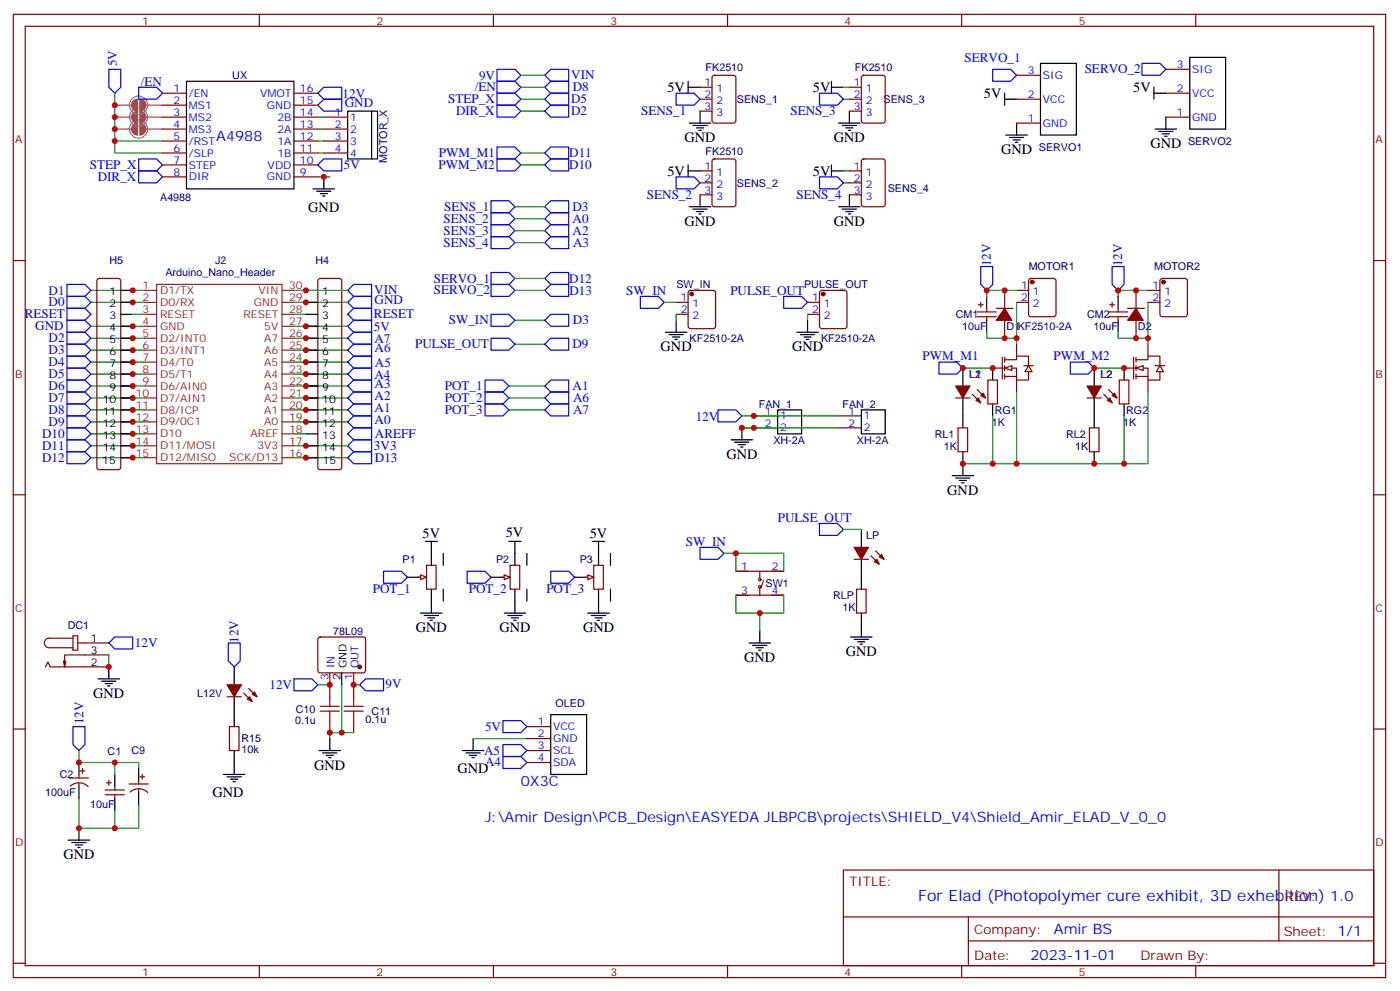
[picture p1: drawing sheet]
<svg xmlns="http://www.w3.org/2000/svg" width="413mm" height="293mm" viewBox="0 0 413 293" stroke-linecap="round" stroke-linejoin="round" font-family="sans-serif">
<g fill="none" stroke="#870000" stroke-width=".35">
<path d="M3.9 4.2h405.4v284.4h-405.4zM7.4 7.8h398.3v277.2h-398.3zM76.6 4.2v3.6M145.7 4.2v3.6M214.9 4.2v3.6M284 4.2v3.6M353.2 4.2v3.6M48 27.5h7.1M48 31h7.1M48 34.6h7.1M48 38.1h7.1M86.8 27.5h7.1"/>
<path d="M86.8 31h7.1M86.8 34.6h7.1M86.8 38.1h7.1M95.6 34.6h7.1M95.6 38.1h7.1M48 41.6h7.1M48 45.2h7.1M48 48.7h7.1M48 52.2h7.1M86.8 41.6h7.1M86.8 45.2h7.1M86.8 48.7h7.1"/>
<path d="M86.8 52.2h7.1M95.6 41.6h7.1M95.6 45.2h7.1M3.9 76.9h3.5M405.7 76.9h3.6M28.8 82.4l.5-.2h5.7l.5 .2 .2 .5v55l-.3 .5-.4 .2h-5.7l-.5-.2-.2-.5v-55zM94.1 82.4l.5-.2h5.6l.5 .2 .2 .5v55l-.2 .5-.5 .2h-5.6l-.5-.2-.2-.5v-55zM3.9 146h3.5M405.7 146h3.6M172.9 170.4h1.8M175.4 166.9h2.8v7h-2.8zM13.4 196.8l.7-1.4 .8 1.4h17.2"/>
<path d="M19.4 195.1l-.3 1.7M21.6 187.7h1.4v4.2h-1.4zM21.6 188.4h-7.1a1.41 1.41 0 0 0-1.4 1.4 1.41 1.41 0 0 0 1.4 1.4h7.1M23 189.8h9.1M32.1 193.3h-13v3.5l-.4-1.7M94.1 188.2l.5-.2h12.7l.5 .2 .2 .5-.1 9.5-.6 .4-13-.1-.4-.6v-9.2zM97.4 198.6v7.1M104.5 198.6v7.1M3.9 215.2h3.5M67.1 205.7h4.2M67.8 214.5h2.8v7h-2.8zM72 204.6l2.5 2.5"/>
<path d="M73.4 203.2l2.5 2.5M97.4 212.7v3.6M104.5 212.7v3.6M155.6 214.5h7.1M155.6 218h7.1M405.7 215.2h3.6M20.5 229.7h5.6M20.8 232a3.8 3.8 0 0 1 5.2 .2M23.3 228.6v1.1M23.3 231.1v1M23.7 227.5h1.4M24.4 226.8v1.4"/>
<path d="M31.1 233.2h5.6M31.1 234.6h5.6M31.4 231.1h1.4M32.1 230.4v1.4M33.9 232.1v1.1M33.9 234.6v1.1M38.1 231.4h5.7M38.4 233.8a3.8 3.8 0 0 1 5.3 .2M41 230.4v1M41 232.8v1.1M41.3 229.3h1.4M42 228.6v1.4"/>
<path d="M155.6 221.5h7.1M155.6 225.1h7.1M249.1 256.8h156.6v28.2h-156.6zM377.7 256.8v20.9M249.1 270.7h156.5M286 277.7h119.6M286 270.7v14.1M3.9 284.3h3.5M76.6 285v3.6M145.7 285v3.6M214.9 285v3.6M284 285v3.6"/>
<path d="M353.2 285v3.6M405.7 284.3h3.6"/>
</g>
<g fill="none" stroke="#00f" stroke-width=".35">
<path d="M32.1 20.5h3.6v5.3l-1.8 1.7-1.8-1.7zM41 25.8h5.2l1.8 1.7-1.8 1.8h-5.2zM93.9 27.5l1.7-1.7h5.3v3.5h-5.3zM95.6 29.3h5.3v3.5h-5.3l-1.7-1.8zM146.8 24h5.3l1.7 1.8-1.7 1.7h-5.3zM146.8 27.5h5.3l1.7 1.8-1.7 1.7h-5.3zM146.8 31h5.3l1.7 1.8-1.7 1.8h-5.3zM146.8 20.5h5.3l1.7 1.7-1.7 1.8h-5.3zM160.9 32.8l1.8-1.8h5.3v3.6h-5.3zM162.7 24h5.3v3.5h-5.3l-1.8-1.7zM162.7 27.5h5.3v3.5h-5.3l-1.8-1.7zM162.7 20.5h5.3v3.5h-5.3l-1.8-1.8z"/>
<path d="M41 50.4h5.2l1.8 1.8-1.8 1.8h-5.2zM41 46.9h5.2l1.8 1.8-1.8 1.7h-5.2zM93.9 48.7l1.7-1.8h5.3v3.5h-5.3zM19.8 98.1h5.3l1.7 1.7-1.7 1.8h-5.3zM19.8 94.5h5.3l1.7 1.8-1.7 1.8h-5.3zM19.8 91h5.3l1.7 1.8-1.7 1.7h-5.3zM19.8 87.5h5.3l1.7 1.8-1.7 1.7h-5.3zM19.8 84h5.3l1.7 1.7-1.7 1.8h-5.3zM102.7 89.3l1.8-1.8h5.2v3.5h-5.2zM102.7 96.3l1.8-1.8h5.2v3.6h-5.2zM102.7 99.8l1.8-1.7h5.2v3.5h-5.2zM102.7 92.8l1.8-1.8h5.2v3.5h-5.2z"/>
<path d="M102.7 85.7l1.8-1.7h5.2v3.5h-5.2zM19.8 119.2h5.3l1.7 1.8-1.7 1.8h-5.3zM19.8 115.7h5.3l1.7 1.8-1.7 1.7h-5.3zM19.8 112.2h5.3l1.7 1.7-1.7 1.8h-5.3zM19.8 101.6h5.3l1.7 1.8-1.7 1.7h-5.3zM19.8 105.1h5.3l1.7 1.8-1.7 1.8h-5.3zM19.8 108.7h5.3l1.7 1.7-1.7 1.8h-5.3zM102.7 103.4l1.8-1.8h5.2v3.5h-5.2zM102.7 110.4l1.8-1.7h5.2v3.5h-5.2zM102.7 117.5l1.8-1.8h5.2v3.5h-5.2zM102.7 113.9l1.8-1.7h5.2v3.5h-5.2zM104.5 105.1h5.2v3.6h-5.2l-1.8-1.8z"/>
<path d="M19.8 122.8h5.3l1.7 1.7-1.7 1.8h-5.3zM19.8 126.3h5.3l1.7 1.8-1.7 1.7h-5.3zM19.8 129.8h5.3l1.7 1.8-1.7 1.7h-5.3zM19.8 133.3h5.3l1.7 1.8-1.7 1.8h-5.3zM102.7 121l1.8-1.8h5.2v3.6h-5.2zM102.7 131.6l1.8-1.8h5.2v3.5h-5.2zM102.7 135.1l1.8-1.8h5.2v3.6h-5.2zM102.7 128.1l1.8-1.8h5.2v3.5h-5.2zM104.5 122.8h5.2v3.5h-5.2l-1.8-1.8zM32.1 189.8l1.8-1.8h5.3v3.6h-5.3zM67.4 189.8h3.5v5.3l-1.7 1.7-1.8-1.7zM21.6 214.5h3.5v5.3l-1.8 1.7-1.7-1.7z"/>
<path d="M86.8 200.4h5.3l1.8 1.7-1.8 1.8h-5.3zM106.2 202.1l1.8-1.7h5.3v3.5h-5.3zM148.6 212.7h5.2l1.8 1.8-1.8 1.8h-5.2zM148.6 219.8h5.2l1.8 1.7-1.8 1.8h-5.2zM148.6 223.3h5.2l1.8 1.8-1.8 1.7h-5.2z"/>
</g>
<g fill="none" stroke="#000" stroke-width=".35">
<path d="M55.1 24h31.7v31.7h-31.7zM102.7 32.8h7v14.1h-7zM109.7 32.8h1.8v14.1h-1.8M92.5 55.7h6.3M93.5 56.4h4.3M94.6 57.2h2.1M95.3 57.9h.7M95.6 52.2v3.5M35.7 85.7h3.5M35.7 89.3h3.5M35.7 92.8h3.5M35.7 96.3h3.5"/>
<path d="M35.7 99.8h3.5M90.3 85.7h3.6M90.3 89.3h3.6M90.3 92.8h3.6M90.3 96.3h3.6M90.3 99.8h3.6M35.7 103.4h3.5M35.7 106.9h3.5M35.7 110.4h3.5M35.7 113.9h3.5M35.7 117.5h3.5M90.3 103.4h3.6"/>
<path d="M90.3 106.9h3.6M90.3 110.4h3.6M90.3 113.9h3.6M90.3 117.5h3.6M35.7 121h3.5M35.7 124.5h3.5M35.7 128.1h3.5M35.7 131.6h3.5M35.7 135.1h3.5M90.3 121h3.6M90.3 124.5h3.6M90.3 128.1h3.6"/>
<path d="M90.3 131.6h3.6M90.3 135.1h3.6M150.3 159.8h3.5M152.1 159.8v3.5M175 159.8h3.5M176.8 159.8v7.1M152.1 177.4v3.6M169.7 170.4h3.5M176.8 173.9v7.1M32.1 196.8v3.6M69.2 196.8v5.3M100.9 198.6v3.5"/>
<path d="M148.9 181h6.4M150 181.7h4.2M151 182.4h2.1M151.7 183.1h.7M173.6 181h6.4M174.7 181.7h4.2M175.7 182.4h2.1M176.4 183.1h.7M29 200.4h6.3M30 201.1h4.3M31.1 201.8h2.1M31.8 202.5h.7"/>
<path d="M69.2 205.7v8.8M97.4 218v3.5M139.7 218v3.5M162.7 211h10.5v17.6h-10.5zM23.3 225.1v3.5M23.3 232.1v3.6M33.9 228.6v3.5M33.9 235.7v3.5M41 226.8v3.6M41 233.9v3.5M66 228.6h6.4M67.1 229.3h4.2"/>
<path d="M68.1 230h2.1M68.8 230.7h.7M69.2 221.5v7.1M94.2 221.5h6.4M95.3 222.3h4.2M96.3 223h2.2M97 223.7h.8M136.6 221.5h6.3M137.6 222.3h4.3M138.7 223h2.1M139.4 223.7h.7M20.1 248h6.4"/>
<path d="M21.2 248.7h4.2M22.3 249.4h2.1M23 250.1h.7M23.3 244.5v3.5"/>
</g>
<g fill="none" stroke="#008700" stroke-width=".35">
<path d="M33.9 27.5v17.7h14.1M153.8 25.8h7.1M153.8 32.8h7.1M153.8 29.3h7.1M153.8 22.2h7.1M33.9 41.6h14.1M93.9 52.2h3.5M26.8 89.3h15.9M26.8 85.7h15.9M26.8 99.8h15.9M26.8 96.3h15.9M39.2 92.8h3.5"/>
<path d="M86.8 99.8h15.9M86.8 96.3h15.9M86.8 92.8h3.5M86.8 89.3h15.9M86.8 85.7h15.9M26.8 110.4h15.9M26.8 106.9h15.9M26.8 117.5h15.9M26.8 113.9h15.9M26.8 103.4h15.9M86.8 106.9h15.9M86.8 110.4h15.9"/>
<path d="M86.8 117.5h15.9M86.8 113.9h15.9M86.8 103.4h15.9M26.8 135.1h15.9M26.8 131.6h15.9M26.8 128.1h15.9M26.8 124.5h15.9M26.8 121h15.9M86.8 135.1h15.9M86.8 131.6h15.9M86.8 128.1h3.5M86.8 124.5h15.9"/>
<path d="M86.8 121h15.9M32.1 193.3v3.5M93.9 202.1h3.5M100.9 202.1v14.2M104.5 216.3h-7.1v1.7M104.5 202.1h1.7M139.7 218h15.9M23.3 235.7v8.8h10.6v-5.3M23.3 221.5v3.6h17.7v1.7M33.9 225.1v3.5M41 237.4v7.1h-7.1"/>
</g>
<g fill="none" stroke="#8c2424" stroke-width=".35">
<path d="M42.7 85.7h3.5M42.7 89.3h3.5M42.7 92.8h3.5M42.7 96.3h3.5M42.7 99.8h3.5M46.2 84h37.1v52.9h-37.1zM83.3 85.7h3.5M83.3 89.3h3.5M83.3 92.8h3.5M83.3 96.3h3.5M83.3 99.8h3.5M42.7 103.4h3.5"/>
<path d="M42.7 106.9h3.5M42.7 110.4h3.5M42.7 113.9h3.5M42.7 117.5h3.5M83.3 103.4h3.5M83.3 106.9h3.5M83.3 110.4h3.5M83.3 113.9h3.5M83.3 117.5h3.5M42.7 121h3.5M42.7 124.5h3.5M42.7 128.1h3.5"/>
<path d="M42.7 131.6h3.5M42.7 135.1h3.5M83.3 121h3.5M83.3 124.5h3.5M83.3 128.1h3.5M83.3 131.6h3.5M83.3 135.1h3.5"/>
</g>
<g fill="none" stroke="#828282" stroke-width=".35">
<path d="M43.6 31a2.69 2.69 0 0 0-3.9-2.4 2.69 2.69 0 0 0-.5 4.5 2.69 2.69 0 0 0 4.3-1.4l.1-.6"/>
<circle cx="40.9" cy="34.6" r="2.69"/>
<circle cx="40.9" cy="38.1" r="2.69"/>
</g>
<path d="M33.9 38.1h4.7M33.9 34.6h4.7M33.9 31h4.7M43.2 38.1h1.2M43.2 34.6h1.2M43.2 31h1.2M44.5 38.1h3.5M44.5 34.6h3.5M44.5 31h3.5" fill="none" stroke="#a64a4a" stroke-width=".35"/>
<g fill="#a64a4a" stroke="#a64a4a" stroke-width=".35">
<path d="M41.3 36.3a1.76 1.76 0 0 1 1.8 1.8 1.76 1.76 0 0 1-1.8 1.8z"/>
<path d="M39.4 36.9l1.2-.6v3.6a1.76 1.76 0 0 1-1.6-1.1 1.76 1.76 0 0 1 .4-1.9z"/>
<path d="M41.3 32.8a1.76 1.76 0 0 1 1.8 1.8 1.76 1.76 0 0 1-1.8 1.7z"/>
<path d="M39.4 33.3l1.2-.5v3.5a1.76 1.76 0 0 1-1.6-1 1.76 1.76 0 0 1 .4-2z"/>
<path d="M41.3 29.3a1.76 1.76 0 0 1 1.8 1.7 1.76 1.76 0 0 1-1.8 1.8z"/>
<path d="M39.4 29.8l1.2-.5v3.5a1.76 1.76 0 0 1-1.6-1.1 1.76 1.76 0 0 1 .4-1.9z"/>
</g>
<path d="M94.6 209.9h5.6M94.6 208.5h5.6M97.4 205.7v2.8M97.4 209.9v2.8M101.6 209.9h5.7M101.6 208.5h5.7M104.5 205.7v2.8M104.5 209.9v2.8" fill="none" stroke="#a10000" stroke-width=".35"/>
<g fill="#870000" stroke="#870000" stroke-width=".35">
<path d="M67.1 202.1h4.2l-2.1 3.6z"/>
<path d="M73.1 206.4l.7-.7 .7 1.4z"/>
<path d="M74.5 205l.7-.7 .7 1.4z"/>
<circle cx="106.2" cy="196.9" r=".53"/>
</g>
<path d="M173.6 169.7l1.8 .7-1.8 .7z" fill="#f0f0f0" stroke="#870000" stroke-width=".35"/>
<path d="M145 170.4h3.6M152.1 163.3v3.6M152.1 173.9v3.5M180.3 163.3v3.6M180.3 173.9v3.5" fill="none" stroke="#000" stroke-width=".35"/>
<path d="M148.2 170.4h1.8M150.7 166.9h2.8v7h-2.8z" fill="none" stroke="#870000" stroke-width=".35"/>
<path d="M148.9 169.7l1.8 .7-1.8 .7z" fill="#f0f0f0" stroke="#870000" stroke-width=".35"/>
<g fill="none" stroke="#000" stroke-width=".35">
<path d="M203.2 25.8h3.6M203.2 24v3.5M203.6 36.3h6.3M204.6 37h4.3M205.7 37.7h2.1M206.4 38.5h.7M206.8 32.8v3.5M245.6 25.8h3.5M245.6 24v3.5M247.7 36.3h6.3M248.7 37h4.3M249.8 37.7h2.1"/>
<path d="M250.5 38.5h.7M250.9 32.8v3.5M203.2 48.7v3.5M203.2 50.4h3.6M206.8 57.5v3.5M245.6 48.7v3.5M245.6 50.4h3.5M250.9 57.5v3.5M203.6 61h6.3M204.6 61.7h4.3M205.7 62.4h2.1M206.4 63.1h.7"/>
<path d="M247.7 61h6.3M248.7 61.7h4.3M249.8 62.4h2.1M250.5 63.1h.7M120.3 170.4h3.6M127.4 163.3v3.6M127.4 173.9v3.5M155.6 163.3v3.6M155.6 173.9v3.5"/>
</g>
<path d="M199.7 27.5h5.3l1.8 1.8-1.8 1.7h-5.3zM199.7 52.2h5.3l1.8 1.8-1.8 1.7h-5.3z" fill="none" stroke="#00f" stroke-width=".35"/>
<path d="M249.1 29.3h1.8M249.1 25.8h1.8M249.1 54h1.8M249.1 50.4h1.8" fill="none" stroke="#008700" stroke-width=".35"/>
<g fill="none" stroke="#870000" stroke-width=".35">
<path d="M206.8 25.8h3.5M206.8 29.3h3.5M206.8 32.8h3.5M210.5 22.4l.5-.2h5.6l.7 .5v12.9l-.4 .7h-5.9l-.7-.4v-13zM250.9 25.8h3.5M250.9 29.3h3.5M250.9 32.8h3.5M254.6 22.4l.5-.2h5.6l.7 .5v12.9l-.4 .7h-5.9l-.7-.4v-13zM206.8 50.4h3.5M206.8 54h3.5M206.8 57.5h3.5M210.5 47.1l.5-.2h5.6l.7 .5v12.9l-.4 .7h-5.9l-.7-.4v-13z"/>
<path d="M250.9 50.4h3.5M250.9 54h3.5M250.9 57.5h3.5M254.6 47.1l.5-.2h5.6l.7 .5v12.9l-.4 .7h-5.9l-.7-.4v-13zM123.5 170.4h1.8M126 166.9h2.8v7h-2.8z"/>
</g>
<path d="M124.2 169.7l1.8 .7-1.8 .7z" fill="#f0f0f0" stroke="#870000" stroke-width=".35"/>
<path d="M291.4 87.5v3.5M291.4 94.5v3.6M125.6 159.8h3.6M127.4 159.8v3.5M127.4 177.4v3.6M130.9 163.3v3.6M130.9 173.9v3.5M124.2 181h6.4M125.3 181.7h4.2M126.3 182.4h2.1M127 183.1h.7" fill="none" stroke="#000" stroke-width=".35"/>
<g fill="none" stroke="#870000" stroke-width=".35">
<path d="M288.6 92.1h5.7M288.6 93.5h5.7M289 90h1.4M289.7 89.3v1.4M291.4 91v1.1M291.4 93.5v1M294.3 91h4.9M296.7 85.7v5.3M296.7 94.5v5.3M300.2 85.7h3.6M300.2 89.3h3.6M304 82.4l.5-.2h6.7l.5 .2 .2 .5v9.9l-.2 .5-.5 .2h-6.7l-.5-.2-.2-.5v-9.9z"/>
<path d="M293.2 108.7h7v3.5h3.6v-2.5M296 105.5v6.3M296.7 106.2h3.5v-1.1h3.6v2.8M296.7 105.5v1.4M296.7 107.9v1.5M296.7 110.4v1.4M296.7 111.1h3.5M300.2 101.6v3.5M300.2 112.2v3.5M302.4 107.9h2.8"/>
</g>
<g fill="#870000" stroke="#870000" stroke-width=".35">
<path d="M296.7 91l2.1 3.5h-4.5z"/>
<circle cx="304.8" cy="83.3" r=".53"/>
</g>
<g fill="#fff" stroke="#870000" stroke-width=".35">
<path d="M303.8 107.9l1 1.8h-2.1z"/>
<path d="M296.7 108.7l2.1-.8v1.5z"/>
</g>
<path d="M291.4 98.1v1.7h8.8M300.2 85.7h-8.8v1.8M300.2 89.3v12.3M330.2 98.1v1.7h8.9M339.1 85.7h-8.9v1.8M339.1 89.3v12.3M284.4 108.7h8.8M300.2 115.7v21.2h-15.8M323.2 108.7h8.8M339.1 115.7v21.2h-38.9M293.2 122.8v14.1M332 122.8v14.1" fill="none" stroke="#008700" stroke-width=".35"/>
<path d="M284.4 108.7v5.2M284.4 117.5v8.8M293.2 108.7v3.5M293.2 119.2v3.6M323.2 108.7v5.2M323.2 117.5v8.8M332 108.7v3.5M332 119.2v3.6M284.4 133.3v3.6M323.2 133.3v3.6" fill="none" stroke="#000" stroke-width=".35"/>
<g fill="none" stroke="#870000" stroke-width=".35">
<path d="M282.3 117.5h4.2M287.2 116.4l2.5 2.5M288.6 115l2.5 2.5M291.8 112.2h2.8v7h-2.8zM321.1 117.5h4.2M326 116.4l2.5 2.5M327.4 115l2.5 2.5M330.6 112.2h2.8v7h-2.8zM332 108.7h7.1v3.5h3.5v-2.5M334.8 105.5v6.3M335.5 106.2h3.6v-1.1h3.5v2.8M335.5 105.5v1.4"/>
<path d="M335.5 107.9v1.5M335.5 110.4v1.4M335.5 111.1h3.6M339.1 101.6v3.5M339.1 112.2v3.5M341.2 107.9h2.8M283 126.3h2.8v7h-2.8zM321.8 126.3h2.8v7h-2.8z"/>
</g>
<g fill="#870000" stroke="#870000" stroke-width=".35">
<path d="M282.3 113.9h4.2l-2.1 3.6z"/>
<path d="M288.3 118.2l.7-.7 .7 1.4z"/>
<path d="M289.7 116.8l.7-.7 .7 1.4z"/>
<path d="M321.1 113.9h4.2l-2.1 3.6z"/>
<path d="M327.1 118.2l.7-.7 .7 1.4z"/>
<path d="M329.2 116.1l.7 1.4-1.4-.7z"/>
</g>
<path d="M277.3 106.9h5.3l1.8 1.8-1.8 1.7h-5.3z" fill="none" stroke="#00f" stroke-width=".35"/>
<g fill="#fff" stroke="#870000" stroke-width=".35">
<path d="M342.6 107.9l1 1.8h-2.1z"/>
<path d="M335.5 108.7l2.1-.8v1.5z"/>
</g>
<g fill="none" stroke="#870000" stroke-width=".35">
<path d="M300.2 36.3h7.1M300.2 29.3h7.1M300.2 22.2h7.1M344.3 34.6h7.1M344.3 27.5h7.1M344.3 20.5h7.1M199.7 89.3h3.5M199.7 92.8h3.5M203.5 85.9l.4-.2h6.7l.5 .2 .2 .5v9.9l-.2 .5-.5 .2h-6.7l-.5-.2-.2-.5v-9.9zM238.5 89.3h3.5M238.5 92.8h3.5M242.3 85.9l.4-.2h6.7l.5 .2 .3 .5v9.9l-.3 .5-.5 .2h-6.7l-.5-.2-.2-.5v-9.9z"/>
<path d="M327.4 92.1h5.7M327.4 93.5h5.7M327.8 90h1.4M328.5 89.3v1.4M330.2 91v1.1M330.2 93.5v1M333.1 91h4.9M335.5 85.7v5.3M335.5 94.5v5.3M339.1 85.7h3.5M339.1 89.3h3.5M342.8 82.4l.5-.2h6.7l.5 .2 .2 .5v9.9l-.2 .5-.5 .2h-6.7l-.5-.2-.2-.5v-9.9z"/>
<path d="M222.6 122.8h7.1M222.6 126.3h7.1M247.3 122.8h7.1M247.3 126.3h7.1M217.3 175.7h14.2M217.3 168.6h14.2M224.4 173.6v2.1M224.4 168.6v2.1M225.5 171.4l-.7 2.2M252.3 165.1h4.2M253 173.9h2.8v7.1h-2.8zM257.2 164l2.5 2.5"/>
<path d="M258.6 162.6l2.5 2.5"/>
<circle cx="224.4" cy="173.2" r=".35"/>
<circle cx="224.4" cy="171.1" r=".35"/>
</g>
<g fill="none" stroke="#000" stroke-width=".35">
<path d="M307.3 18.7h10.6v21.2h-10.6zM351.4 16.9h10.6v21.2h-10.6zM296.7 29.3h3.5M296.7 27.5v3.5M297.1 39.9h6.3M300.2 36.3v3.6M340.8 27.5h3.5M340.8 25.8v3.5M341.2 38.1h6.3M342.2 38.8h4.3M343.3 39.5h2.1M344.3 34.6v3.5"/>
<path d="M298.1 40.6h4.3M299.2 41.3h2.1M299.9 42h.7M344 40.2h.7M196.5 98.1h6.4M197.6 98.8h4.2M198.6 99.5h2.2M199.7 94.5v3.6M235.3 98.1h6.4M236.4 98.8h4.2M237.5 99.5h2.1M238.5 94.5v3.6"/>
<path d="M330.2 87.5v3.5M330.2 94.5v3.6M199.4 100.2h.7M238.2 100.2h.7M215.9 129.8h6.4M217 130.5h4.2M218.1 131.2h2.1M218.8 131.9h.7M219.1 126.3v3.5M229.7 121h7v7.1h-7zM254.4 121h7v7.1h-7zM284.4 136.9v3.5"/>
<path d="M254.4 156.3v5.3M281.2 140.4h6.3M282.3 141.1h4.2M283.3 141.8h2.1M284 142.5h.7M254.4 165.1v8.8M221.2 189.8h6.4M222.3 190.5h4.2M223.3 191.2h2.2M224 191.9h.8M224.4 186.3v3.5M251.2 188h6.4"/>
<path d="M252.3 188.7h4.2M253.3 189.4h2.1M254 190.1h.7M254.4 181v7"/>
</g>
<g fill="#870000" stroke="#870000" stroke-width=".35">
<path d="M335.5 91l2.1 3.5h-4.5z"/>
<path d="M252.3 161.6h4.2l-2.1 3.5z"/>
<path d="M258.3 165.8l.7-.7 .7 1.4z"/>
<path d="M259.7 164.4l.7-.7 .7 1.4z"/>
<circle cx="343.6" cy="83.3" r=".53"/>
<circle cx="243.1" cy="86.8" r=".53"/>
<circle cx="204.3" cy="86.8" r=".53"/>
</g>
<g fill="none" stroke="#008700" stroke-width=".35">
<path d="M93.9 34.6h1.7M93.9 38.1h1.7M93.9 41.6h1.7M93.9 45.2h1.7M153.8 45.2h7.1M153.8 48.7h7.1M152.1 61h8.8M152.1 64.6h8.8M152.1 68.1h8.8M152.1 71.6h8.8M152.1 82.2h8.8M152.1 85.7h8.8"/>
<path d="M152.1 94.5h8.8M196.2 89.3h3.5M199.7 92.8v1.7M238.5 92.8v1.7M150.3 117.5h10.6M150.3 113.9h10.6M152.1 101.6h8.8M150.3 121h10.6M219.1 122.8h28.2M219.1 126.3h28.2M249.1 156.3h5.3M213.8 163.3h3.5"/>
<path d="M217.3 175.7v5.3h14.2v-5.3M217.3 168.6v-5.3h14.2v5.3M224.4 181v5.3"/>
</g>
<g fill="none" stroke="#00f" stroke-width=".35">
<path d="M337.3 18.7h5.3l1.7 1.8-1.7 1.7h-5.3zM242 27.5h5.3l1.8 1.8-1.8 1.7h-5.3zM293.2 20.5h5.3l1.7 1.7-1.7 1.8h-5.3zM145 59.3h5.3l1.8 1.7-1.8 1.8h-5.3zM146.8 43.4h5.3l1.7 1.8-1.7 1.7h-5.3zM146.8 46.9h5.3l1.7 1.8-1.7 1.7h-5.3zM162.7 43.4h5.3v3.5h-5.3l-1.8-1.7zM162.7 46.9h5.3v3.5h-5.3l-1.8-1.7zM162.7 59.3h5.3v3.5h-5.3l-1.8-1.8zM242 52.2h5.3l1.8 1.8-1.8 1.7h-5.3zM145 62.8h5.3l1.8 1.8-1.8 1.7h-5.3zM145 66.3h5.3l1.8 1.8-1.8 1.7h-5.3z"/>
<path d="M145 69.8h5.3l1.8 1.8-1.8 1.8h-5.3zM160.9 71.6l1.8-1.8h5.3v3.6h-5.3zM162.7 62.8h5.3v3.5h-5.3l-1.8-1.7zM162.7 66.3h5.3v3.5h-5.3l-1.8-1.7zM289.7 78.7h3.5v5.3l-1.8 1.7-1.7-1.7zM328.5 78.7h3.5v5.3l-1.8 1.7-1.7-1.7zM145 80.4h5.3l1.8 1.8-1.8 1.8h-5.3zM145 84h5.3l1.8 1.7-1.8 1.8h-5.3zM145 99.8h5.3l1.8 1.8-1.8 1.8h-5.3zM145 92.8h5.3l1.8 1.7-1.8 1.8h-5.3zM162.7 80.4h5.3v3.6h-5.3l-1.8-1.8zM162.7 84h5.3v3.5h-5.3l-1.8-1.8z"/>
<path d="M162.7 99.8h5.3v3.6h-5.3l-1.8-1.8zM162.7 92.8h5.3v3.5h-5.3l-1.8-1.8zM189.1 87.5h5.3l1.8 1.8-1.8 1.7h-5.3zM231.5 87.5h5.2l1.8 1.8-1.8 1.7h-5.2zM143.3 112.2h5.3l1.7 1.7-1.7 1.8h-5.3zM143.3 115.7h5.3l1.7 1.8-1.7 1.7h-5.3zM143.3 119.2h5.3l1.7 1.8-1.7 1.8h-5.3zM160.9 117.5l1.8-1.8h5.3v3.5h-5.3zM162.7 112.2h5.3v3.5h-5.3l-1.8-1.8zM316.1 106.9h5.3l1.8 1.8-1.8 1.7h-5.3zM160.9 121l1.8-1.8h5.3v3.6h-5.3zM212.1 121h5.2l1.8 1.8-1.8 1.7h-5.2z"/>
<path d="M242 154.5h5.3l1.8 1.8-1.8 1.7h-5.3zM113.3 168.6h5.3l1.7 1.8-1.7 1.8h-5.3zM138 168.6h5.3l1.7 1.8-1.7 1.8h-5.3zM162.7 168.6h5.3l1.7 1.8-1.7 1.8h-5.3zM206.8 161.6h5.3l1.7 1.7-1.7 1.8h-5.3z"/>
</g>
<g fill="#c00">
<circle cx="32.1" cy="196.8" r=".88"/>
<circle cx="90.3" cy="106.9" r=".88"/>
<circle cx="90.3" cy="110.4" r=".88"/>
<circle cx="39.2" cy="121" r=".88"/>
<circle cx="90.3" cy="121" r=".88"/>
<circle cx="39.2" cy="117.5" r=".88"/>
<circle cx="39.2" cy="113.9" r=".88"/>
<circle cx="39.2" cy="103.4" r=".88"/>
<circle cx="39.2" cy="99.8" r=".88"/>
<circle cx="39.2" cy="96.3" r=".88"/>
<circle cx="90.3" cy="103.4" r=".88"/>
<circle cx="90.3" cy="113.9" r=".88"/>
<circle cx="90.3" cy="117.5" r=".88"/>
<circle cx="90.3" cy="124.5" r=".88"/>
<circle cx="90.3" cy="131.6" r=".88"/>
<circle cx="90.3" cy="96.3" r=".88"/>
<circle cx="90.3" cy="89.3" r=".88"/>
<circle cx="23.3" cy="244.5" r=".88"/>
<circle cx="95.6" cy="52.2" r=".88"/>
<circle cx="33.9" cy="38.1" r=".88"/>
<circle cx="33.9" cy="34.6" r=".88"/>
<circle cx="33.9" cy="31" r=".88"/>
<circle cx="33.9" cy="41.6" r=".88"/>
<circle cx="33.9" cy="225.1" r=".88"/>
<circle cx="33.9" cy="244.5" r=".88"/>
<circle cx="90.3" cy="99.8" r=".88"/>
<circle cx="39.2" cy="110.4" r=".88"/>
<circle cx="39.2" cy="106.9" r=".88"/>
<circle cx="39.2" cy="124.5" r=".88"/>
<circle cx="39.2" cy="128.1" r=".88"/>
<circle cx="39.2" cy="131.6" r=".88"/>
<circle cx="39.2" cy="135.1" r=".88"/>
<circle cx="39.2" cy="85.7" r=".88"/>
<circle cx="39.2" cy="89.3" r=".88"/>
<circle cx="90.3" cy="85.7" r=".88"/>
<circle cx="97.4" cy="216.3" r=".88"/>
<circle cx="97.4" cy="202.1" r=".88"/>
<circle cx="104.5" cy="202.1" r=".88"/>
<circle cx="100.9" cy="216.3" r=".88"/>
<circle cx="90.3" cy="135.1" r=".88"/>
<circle cx="23.3" cy="225.1" r=".88"/>
<circle cx="296.7" cy="85.7" r=".88"/>
<circle cx="300.2" cy="99.8" r=".88"/>
<circle cx="296.7" cy="99.8" r=".88"/>
<circle cx="293.2" cy="108.7" r=".88"/>
<circle cx="293.2" cy="136.9" r=".88"/>
<circle cx="332" cy="136.9" r=".88"/>
<circle cx="332" cy="108.7" r=".88"/>
<circle cx="335.5" cy="99.8" r=".88"/>
<circle cx="339.1" cy="99.8" r=".88"/>
<circle cx="335.5" cy="85.7" r=".88"/>
<circle cx="300.2" cy="136.9" r=".88"/>
<circle cx="323.2" cy="136.9" r=".88"/>
<circle cx="284.4" cy="136.9" r=".88"/>
<circle cx="284.4" cy="108.7" r=".88"/>
<circle cx="323.2" cy="108.7" r=".88"/>
<circle cx="291.4" cy="85.7" r=".88"/>
<circle cx="330.2" cy="85.7" r=".88"/>
<circle cx="222.6" cy="126.3" r=".88"/>
<circle cx="222.6" cy="122.8" r=".88"/>
<circle cx="219.1" cy="126.3" r=".88"/>
<circle cx="224.4" cy="181" r=".88"/>
<circle cx="217.3" cy="163.3" r=".88"/>
</g>
<text font-size="4.6" fill="#00f" x="271.2" y="265.8">For Elad (Photopolymer cure exhibit, 3D exhebition) 1.0</text>
<g font-size="4.2">
<text x="197.1" y="27.2">5V</text>
<text x="240.1" y="27.2">5V</text>
<text x="290.6" y="29">5V</text>
<text x="334.7" y="27.2">5V</text>
<text x="202.2" y="42">GND</text>
<text x="246.3" y="42">GND</text>
<text x="295.7" y="45.5">GND</text>
<text x="339.8" y="43.7">GND</text>
<text x="197.1" y="51.9">5V</text>
<text x="240.1" y="51.9">5V</text>
<text x="91.1" y="62.4">GND</text>
<text x="202.2" y="66.7">GND</text>
<text x="246.3" y="66.7">GND</text>
<text x="195.1" y="103.7">GND</text>
<text x="233.9" y="103.7">GND</text>
<text x="214.5" y="135.5">GND</text>
<text x="279.8" y="146">GND</text>
<text x="124.8" y="158.7">5V</text>
<text x="149.4" y="158.6">5V</text>
<text x="174.2" y="158.7">5V</text>
<text x="122.8" y="186.6">GND</text>
<text x="147.5" y="186.6">GND</text>
<text x="172.2" y="186.6">GND</text>
<text x="219.8" y="195.4">GND</text>
<text x="249.8" y="193.7">GND</text>
<text x="27.6" y="206">GND</text>
<text x="92.8" y="227.2">GND</text>
<text x="135.2" y="228.2">GND</text>
<text x="62.8" y="235.3">GND</text>
<text x="18.7" y="253.6">GND</text>
</g>
<g font-size="4.2" fill="#00f">
<text x="63.9" y="41.6">A4988</text>
<text x="153.8" y="232.1">0X3C</text>
<text x="143.3" y="242.7">J:\Amir Design\PCB_Design\EASYEDA JLBPCB\projects\SHIELD_V4\Shield_Amir_ELAD_V_0_0</text>
<text x="311.3" y="275.6">Amir BS</text>
<text x="304.3" y="283.4">2023-11-01</text>
</g>
<g font-size="3.9" fill="#00f">
<text x="34.5" y="19.6" transform="rotate(-90 34.5 19.6)">5V</text>
<text x="141.5" y="23.5">9V</text>
<text x="168.7" y="23.4">VIN</text>
<text x="284.9" y="18.2">SERVO_1</text>
<text x="320.4" y="21.6">SERVO_2</text>
<text x="41.6" y="25.2">/EN</text>
<text x="101.2" y="28.8">12V</text>
<text x="140.3" y="27">/EN</text>
<text x="169.2" y="27">D8</text>
<text x="101.8" y="31.6">GND</text>
<text x="132.3" y="30.6">STEP_X</text>
<text x="134.7" y="34.1">DIR_X</text>
<text x="168.7" y="34">D2</text>
<text x="168.7" y="30.6">D5</text>
<text x="189.4" y="34.1">SENS_1</text>
<text x="233.5" y="34.1">SENS_3</text>
<text x="129.6" y="46.4">PWM_M1</text>
<text x="168.1" y="46.4">D11</text>
<text x="26.5" y="50">STEP_X</text>
<text x="28.9" y="53.5">DIR_X</text>
<text x="101.5" y="49.9">5V</text>
<text x="129.5" y="49.9">PWM_M2</text>
<text x="168.1" y="49.9">D10</text>
<text x="191.1" y="58.8">SENS_2</text>
<text x="235.2" y="58.8">SENS_4</text>
<text x="131" y="65.8">SENS_2</text>
<text x="131.1" y="62.3">SENS_1</text>
<text x="169.1" y="62.3">D3</text>
<text x="169.1" y="65.9">A0</text>
<text x="131" y="69.4">SENS_3</text>
<text x="169.1" y="69.4">A2</text>
<text x="131" y="72.9">SENS_4</text>
<text x="169.3" y="72.8">A3</text>
<text x="128.1" y="83.5">SERVO_1</text>
<text x="168.1" y="83.5">D12</text>
<text x="292.7" y="78.6" transform="rotate(-90 292.7 78.6)">12V</text>
<text x="331.5" y="78.6" transform="rotate(-90 331.5 78.6)">12V</text>
<text x="14.4" y="86.9">D1</text>
<text x="110.5" y="86.9">VIN</text>
<text x="110.6" y="89.8">GND</text>
<text x="128.1" y="86.9">SERVO_2</text>
<text x="168.2" y="87">D13</text>
<text x="184.9" y="87">SW_IN</text>
<text x="215.7" y="87">PULSE_OUT</text>
<text x="7.3" y="94">RESET</text>
<text x="14.4" y="90.5">D0</text>
<text x="110.5" y="94">RESET</text>
<text x="132.5" y="95.7">SW_IN</text>
<text x="169.2" y="95.8">D3</text>
<text x="10.4" y="97.5">GND</text>
<text x="14.4" y="101">D2</text>
<text x="110.4" y="97.6">5V</text>
<text x="110.6" y="101.2">A7</text>
<text x="14.4" y="104.6">D3</text>
<text x="110.6" y="104">A6</text>
<text x="122.6" y="102.9">PULSE_OUT</text>
<text x="169.1" y="102.8">D9</text>
<text x="272.5" y="106.4">PWM_M1</text>
<text x="311.2" y="106.4">PWM_M2</text>
<text x="14.4" y="108.2">D4</text>
<text x="14.4" y="111.7">D5</text>
<text x="110.6" y="111.7">A4</text>
<text x="110.7" y="108.2">A5</text>
<text x="14.4" y="118.7">D7</text>
<text x="14.4" y="115.2">D6</text>
<text x="110.6" y="118.1">A2</text>
<text x="110.6" y="114.5">A3</text>
<text x="131.4" y="115.1">POT_1</text>
<text x="131.4" y="118.7">POT_2</text>
<text x="169.1" y="115.3">A1</text>
<text x="169.3" y="118.7">A6</text>
<text x="14.4" y="122.3">D8</text>
<text x="14.4" y="125.8">D9</text>
<text x="110.6" y="125.1">A0</text>
<text x="110.6" y="121.6">A1</text>
<text x="131.4" y="122.2">POT_3</text>
<text x="169.3" y="122.2">A7</text>
<text x="205.5" y="124.1">12V</text>
<text x="12.4" y="129.3">D10</text>
<text x="110.7" y="129.4">AREFF</text>
<text x="12.4" y="132.9">D11</text>
<text x="12.4" y="136.4">D12</text>
<text x="110.5" y="132.9">3V3</text>
<text x="110.7" y="136.4">D13</text>
<text x="229.7" y="154">PULSE_OUT</text>
<text x="202.6" y="161">SW_IN</text>
<text x="110.1" y="175.1">POT_1</text>
<text x="138.4" y="175.1">POT_2</text>
<text x="161.4" y="175.1">POT_3</text>
<text x="39.8" y="191.1">12V</text>
<text x="70.4" y="189.7" transform="rotate(-90 70.4 189.7)">12V</text>
<text x="79.6" y="203.3">12V</text>
<text x="113.9" y="203.2">9V</text>
<text x="24.6" y="213.8" transform="rotate(-90 24.6 213.8)">12V</text>
<text x="143.2" y="215.6">5V</text>
<text x="143" y="222.7">A5</text>
<text x="143.3" y="226.2">A4</text>
</g>
<g font-size="3.9" fill="#800">
<text x="250.9" y="261.4">TITLE:</text>
<text x="379.5" y="266.1">REV:</text>
<text x="287.8" y="275.6">Company:</text>
<text x="379.1" y="276.2">Sheet: 1/1</text>
<text x="287.8" y="283.3">Date:</text>
<text x="336.8" y="283.4">Drawn By:</text>
</g>
<g font-size="3.2" fill="#800">
<text x="42" y="7.2">1</text>
<text x="111.2" y="7.2">2</text>
<text x="180.3" y="7.2">3</text>
<text x="249.4" y="7.2">4</text>
<text x="318.6" y="7.2">5</text>
<text x="4.4" y="42.3">A</text>
<text x="406.3" y="42.3">A</text>
<text x="4.4" y="111.5">B</text>
<text x="406.3" y="111.5">B</text>
<text x="4.4" y="180.6">C</text>
<text x="406.3" y="180.6">C</text>
<text x="4.4" y="249.8">D</text>
<text x="406.3" y="249.8">D</text>
<text x="42" y="288">1</text>
<text x="111.2" y="288">2</text>
<text x="180.3" y="288">3</text>
<text x="249.4" y="288">4</text>
<text x="318.6" y="288">5</text>
</g>
<g font-size="3.2" fill="#000080">
<text x="68.6" y="23.4">UX</text>
<text x="208.4" y="21.1">FK2510</text>
<text x="252.5" y="21.1">FK2510</text>
<text x="217.6" y="30.4">SENS_1</text>
<text x="261" y="30.4">SENS_3</text>
<text x="208.4" y="45.8">FK2510</text>
<text x="306.8" y="44.5">SERVO1</text>
<text x="350.9" y="42.8">SERVO2</text>
<text x="114.3" y="48" transform="rotate(-90 114.3 48)">MOTOR_X</text>
<text x="47.3" y="59.3">A4988</text>
<text x="217.6" y="55.1">SENS_2</text>
<text x="262.2" y="56.8">SENS_4</text>
<text x="32.3" y="77.9">H5</text>
<text x="63.6" y="77.9">J2</text>
<text x="93.2" y="77.9">H4</text>
<text x="48.8" y="81.5">Arduino_Nano_Header</text>
<text x="303.8" y="79.7">MOTOR1</text>
<text x="340.9" y="79.7">MOTOR2</text>
<text x="199.8" y="85.1">SW_IN</text>
<text x="237.5" y="85">PULSE_OUT</text>
<text x="282.3" y="93.9">CM1</text>
<text x="321.1" y="93.9">CM2</text>
<text x="203.7" y="101">KF2510-2A</text>
<text x="242.5" y="101">KF2510-2A</text>
<text x="284.2" y="97.5">10uF</text>
<text x="297.3" y="97.5">D1KF2510-2A</text>
<text x="323" y="97.5">10uF</text>
<text x="336.1" y="97.5">D2</text>
<text x="286.2" y="111.6">L1</text>
<text x="288" y="111.6">2</text>
<text x="325" y="111.6">L2</text>
<text x="224.1" y="120.3">FAN_1</text>
<text x="248.8" y="120.3">FAN_2</text>
<text x="292.9" y="125.7">1K</text>
<text x="293.8" y="122.1">RG1</text>
<text x="331.7" y="125.7">1K</text>
<text x="332.6" y="122.1">RG2</text>
<text x="228.4" y="131">XH-2A</text>
<text x="253.1" y="131">XH-2A</text>
<text x="276.1" y="129.2">RL1</text>
<text x="314.9" y="129.2">RL2</text>
<text x="278.8" y="132.7">1K</text>
<text x="317.6" y="132.7">1K</text>
<text x="255.9" y="159.2">LP</text>
<text x="118.9" y="166.2">P1</text>
<text x="146.5" y="166.2">P2</text>
<text x="171.2" y="166.2">P3</text>
<text x="226.1" y="173.3">SW1</text>
<text x="246.1" y="176.8">RLP</text>
<text x="20" y="185.6">DC1</text>
<text x="248.8" y="180.4">1K</text>
<text x="98.4" y="187.4">78L09</text>
<text x="58.2" y="205.7">L12V</text>
<text x="164.1" y="208.6">OLED</text>
<text x="87.1" y="213.8">0.1u</text>
<text x="87.3" y="210.4">C10</text>
<text x="108" y="213.5">0.1u</text>
<text x="109.7" y="211">C11</text>
<text x="71.3" y="219.1">R15</text>
<text x="31.8" y="222.7">C1</text>
<text x="38.9" y="222.6">C9</text>
<text x="71.3" y="222.3">10k</text>
<text x="17.7" y="229.8">C2</text>
<text x="13.4" y="235.1">100uF</text>
<text x="26.6" y="238.6">10uF</text>
</g>
<g font-size="3.2" fill="#00f">
<text x="303.5" y="21.9">3</text>
<text x="308" y="23.3">SIG</text>
<text x="347.6" y="20.1">3</text>
<text x="352.1" y="21.5">SIG</text>
<text x="51.3" y="27.2">1</text>
<text x="55.8" y="28.6">/EN</text>
<text x="76.8" y="28.6">VMOT</text>
<text x="88.6" y="27.2">16</text>
<text x="208.1" y="25.4">1</text>
<text x="208.1" y="28.9">2</text>
<text x="211.6" y="27.2">1</text>
<text x="252.2" y="25.4">1</text>
<text x="252.2" y="28.9">2</text>
<text x="255.7" y="27.2">1</text>
<text x="303.5" y="28.9">2</text>
<text x="347.6" y="27.2">2</text>
<text x="352.1" y="28.6">VCC</text>
<text x="51.3" y="30.7">2</text>
<text x="51.3" y="34.2">3</text>
<text x="55.8" y="32.1">MS1</text>
<text x="55.8" y="35.6">MS2</text>
<text x="78.8" y="32.1">GND</text>
<text x="81.9" y="35.6">2B</text>
<text x="88.6" y="30.7">15</text>
<text x="88.6" y="34.2">14</text>
<text x="98.9" y="34.2">1</text>
<text x="103.4" y="35.6">1</text>
<text x="208.1" y="32.5">3</text>
<text x="211.6" y="30.7">2</text>
<text x="211.6" y="34.2">3</text>
<text x="252.2" y="32.5">3</text>
<text x="255.7" y="30.7">2</text>
<text x="255.7" y="34.2">3</text>
<text x="303.5" y="36">1</text>
<text x="308" y="30.3">VCC</text>
<text x="347.6" y="34.2">1</text>
<text x="352.1" y="35.6">GND</text>
<text x="51.3" y="37.7">4</text>
<text x="51.3" y="41.3">5</text>
<text x="55.8" y="39.2">MS3</text>
<text x="81.9" y="39.2">2A</text>
<text x="88.6" y="37.7">13</text>
<text x="88.6" y="41.3">12</text>
<text x="98.9" y="37.7">2</text>
<text x="98.9" y="41.3">3</text>
<text x="103.4" y="39.2">2</text>
<text x="308" y="37.4">GND</text>
<text x="51.3" y="44.8">6</text>
<text x="55.8" y="42.7">/RST</text>
<text x="55.8" y="46.2">/SLP</text>
<text x="81.9" y="46.2">1B</text>
<text x="81.9" y="42.7">1A</text>
<text x="88.6" y="44.8">11</text>
<text x="98.9" y="44.8">4</text>
<text x="103.4" y="42.7">3</text>
<text x="103.4" y="46.2">4</text>
<text x="51.3" y="48.3">7</text>
<text x="51.3" y="51.9">8</text>
<text x="55.8" y="49.7">STEP</text>
<text x="55.8" y="53.3">DIR</text>
<text x="78.8" y="53.3">GND</text>
<text x="79.1" y="49.7">VDD</text>
<text x="88.6" y="48.3">10</text>
<text x="88.6" y="51.9">9</text>
<text x="208.1" y="50.1">1</text>
<text x="208.1" y="53.6">2</text>
<text x="211.6" y="51.9">1</text>
<text x="252.2" y="50.1">1</text>
<text x="252.2" y="53.6">2</text>
<text x="255.7" y="51.9">1</text>
<text x="208.1" y="57.2">3</text>
<text x="211.6" y="55.4">2</text>
<text x="211.6" y="58.9">3</text>
<text x="252.2" y="57.2">3</text>
<text x="255.7" y="55.4">2</text>
<text x="255.7" y="58.9">3</text>
<text x="201" y="88.9">1</text>
<text x="239.8" y="88.9">1</text>
<text x="301.6" y="85.4">1</text>
<text x="301.6" y="88.9">2</text>
<text x="305.1" y="87.1">1</text>
<text x="340.4" y="85.4">1</text>
<text x="340.4" y="88.9">2</text>
<text x="343.9" y="87.1">1</text>
<text x="201" y="92.4">2</text>
<text x="204.5" y="90.7">1</text>
<text x="204.5" y="94.2">2</text>
<text x="239.8" y="92.4">2</text>
<text x="243.3" y="90.7">1</text>
<text x="243.3" y="94.2">2</text>
<text x="305.1" y="90.7">2</text>
<text x="343.9" y="90.7">2</text>
<text x="225.9" y="122.4">1</text>
<text x="225.9" y="125.9">2</text>
<text x="230.4" y="123.8">1</text>
<text x="250.6" y="122.4">1</text>
<text x="250.6" y="125.9">2</text>
<text x="255.1" y="123.8">1</text>
<text x="230.4" y="127.4">2</text>
<text x="255.1" y="127.4">2</text>
<text x="218.9" y="168.3">1</text>
<text x="227.9" y="168.3">2</text>
<text x="218.9" y="175.3">3</text>
<text x="227.9" y="175.3">4</text>
<text x="98.8" y="197.3" transform="rotate(-90 98.8 197.3)">IN</text>
<text x="105.9" y="197.3" transform="rotate(-90 105.9 197.3)">OUT</text>
<text x="97" y="200.8" transform="rotate(-90 97 200.8)">3</text>
<text x="104.1" y="200.8" transform="rotate(-90 104.1 200.8)">1</text>
<text x="158.9" y="214.1">1</text>
<text x="163.4" y="215.5">VCC</text>
<text x="158.9" y="217.7">2</text>
<text x="158.9" y="221.2">3</text>
<text x="163.4" y="219.1">GND</text>
<text x="158.9" y="224.7">4</text>
<text x="163.4" y="222.6">SCL</text>
<text x="163.4" y="226.1">SDA</text>
</g>
<g font-size="3.2">
<text x="32.3" y="87.1">1</text>
<text x="95.2" y="87.1">1</text>
<text x="32.3" y="90.7">2</text>
<text x="32.3" y="94.2">3</text>
<text x="95.2" y="90.7">2</text>
<text x="95.2" y="94.2">3</text>
<text x="32.3" y="97.7">4</text>
<text x="32.3" y="101.2">5</text>
<text x="95.2" y="97.7">4</text>
<text x="95.2" y="101.2">5</text>
<text x="32.3" y="104.8">6</text>
<text x="95.2" y="104.8">6</text>
<text x="32.3" y="108.3">7</text>
<text x="32.3" y="111.8">8</text>
<text x="95.2" y="108.3">7</text>
<text x="95.2" y="111.8">8</text>
<text x="30.3" y="118.9">10</text>
<text x="32.3" y="115.4">9</text>
<text x="95.2" y="115.4">9</text>
<text x="95.2" y="118.9">10</text>
<text x="30.3" y="122.4">11</text>
<text x="30.3" y="125.9">12</text>
<text x="95.2" y="122.4">11</text>
<text x="95.2" y="125.9">12</text>
<text x="30.3" y="129.5">13</text>
<text x="95.2" y="129.5">13</text>
<text x="30.2" y="136.9">15</text>
<text x="30.3" y="133">14</text>
<text x="95.2" y="133">14</text>
<text x="95.3" y="136.9">15</text>
<text x="26.8" y="189.4">1</text>
<text x="26.8" y="193">3</text>
<text x="26.8" y="196.5">2</text>
<text x="102.3" y="197.3" transform="rotate(-90 102.3 197.3)">GND</text>
<text x="100.6" y="200.8" transform="rotate(-90 100.6 200.8)">2</text>
</g>
<g font-size="3.2" fill="#8d2323">
<text x="42.1" y="85.4">1</text>
<text x="42.1" y="88.9">2</text>
<text x="47.3" y="86.8">D1/TX</text>
<text x="76.4" y="86.8">VIN</text>
<text x="85.4" y="85.4">30</text>
<text x="85.4" y="88.9">29</text>
<text x="42.1" y="92.4">3</text>
<text x="42.1" y="96">4</text>
<text x="47.3" y="90.3">D0/RX</text>
<text x="47.3" y="93.8">RESET</text>
<text x="71.9" y="93.8">RESET</text>
<text x="75" y="90.3">GND</text>
<text x="85.4" y="96">27</text>
<text x="85.4" y="92.4">28</text>
<text x="42.1" y="99.5">5</text>
<text x="47.3" y="97.4">GND</text>
<text x="47.3" y="100.9">D2/INT0</text>
<text x="78" y="100.9">A7</text>
<text x="78" y="97.4">5V</text>
<text x="85.4" y="99.5">26</text>
<text x="42.1" y="103">6</text>
<text x="42.1" y="106.5">7</text>
<text x="47.3" y="104.4">D3/INT1</text>
<text x="47.3" y="107.9">D4/T0</text>
<text x="78" y="107.9">A5</text>
<text x="78" y="104.4">A6</text>
<text x="85.4" y="106.5">24</text>
<text x="85.4" y="103">25</text>
<text x="42.1" y="110.1">8</text>
<text x="42.1" y="113.6">9</text>
<text x="47.3" y="111.5">D5/T1</text>
<text x="78" y="111.5">A4</text>
<text x="85.4" y="113.6">22</text>
<text x="85.4" y="110.1">23</text>
<text x="40.1" y="117.1">10</text>
<text x="47.3" y="115">D6/AIN0</text>
<text x="47.3" y="118.5">D7/AIN1</text>
<text x="78" y="118.5">A2</text>
<text x="78" y="115">A3</text>
<text x="85.4" y="117.1">21</text>
<text x="40.1" y="120.7">11</text>
<text x="40.1" y="124.2">12</text>
<text x="47.3" y="122.1">D8/ICP</text>
<text x="47.3" y="125.6">D9/0C1</text>
<text x="78" y="122.1">A1</text>
<text x="78" y="125.6">A0</text>
<text x="85.4" y="120.7">20</text>
<text x="85.4" y="124.2">19</text>
<text x="40.1" y="127.7">13</text>
<text x="40.1" y="131.2">14</text>
<text x="47.3" y="129.1">D10</text>
<text x="74" y="129.1">AREF</text>
<text x="85.4" y="131.2">17</text>
<text x="85.4" y="127.7">18</text>
<text x="40.1" y="134.8">15</text>
<text x="47.3" y="132.6">D11/MOSI</text>
<text x="47.3" y="136.2">D12/MISO</text>
<text x="67.7" y="136.2">SCK/D13</text>
<text x="76" y="132.6">3V3</text>
<text x="85.4" y="134.8">16</text>
</g>
</svg>
